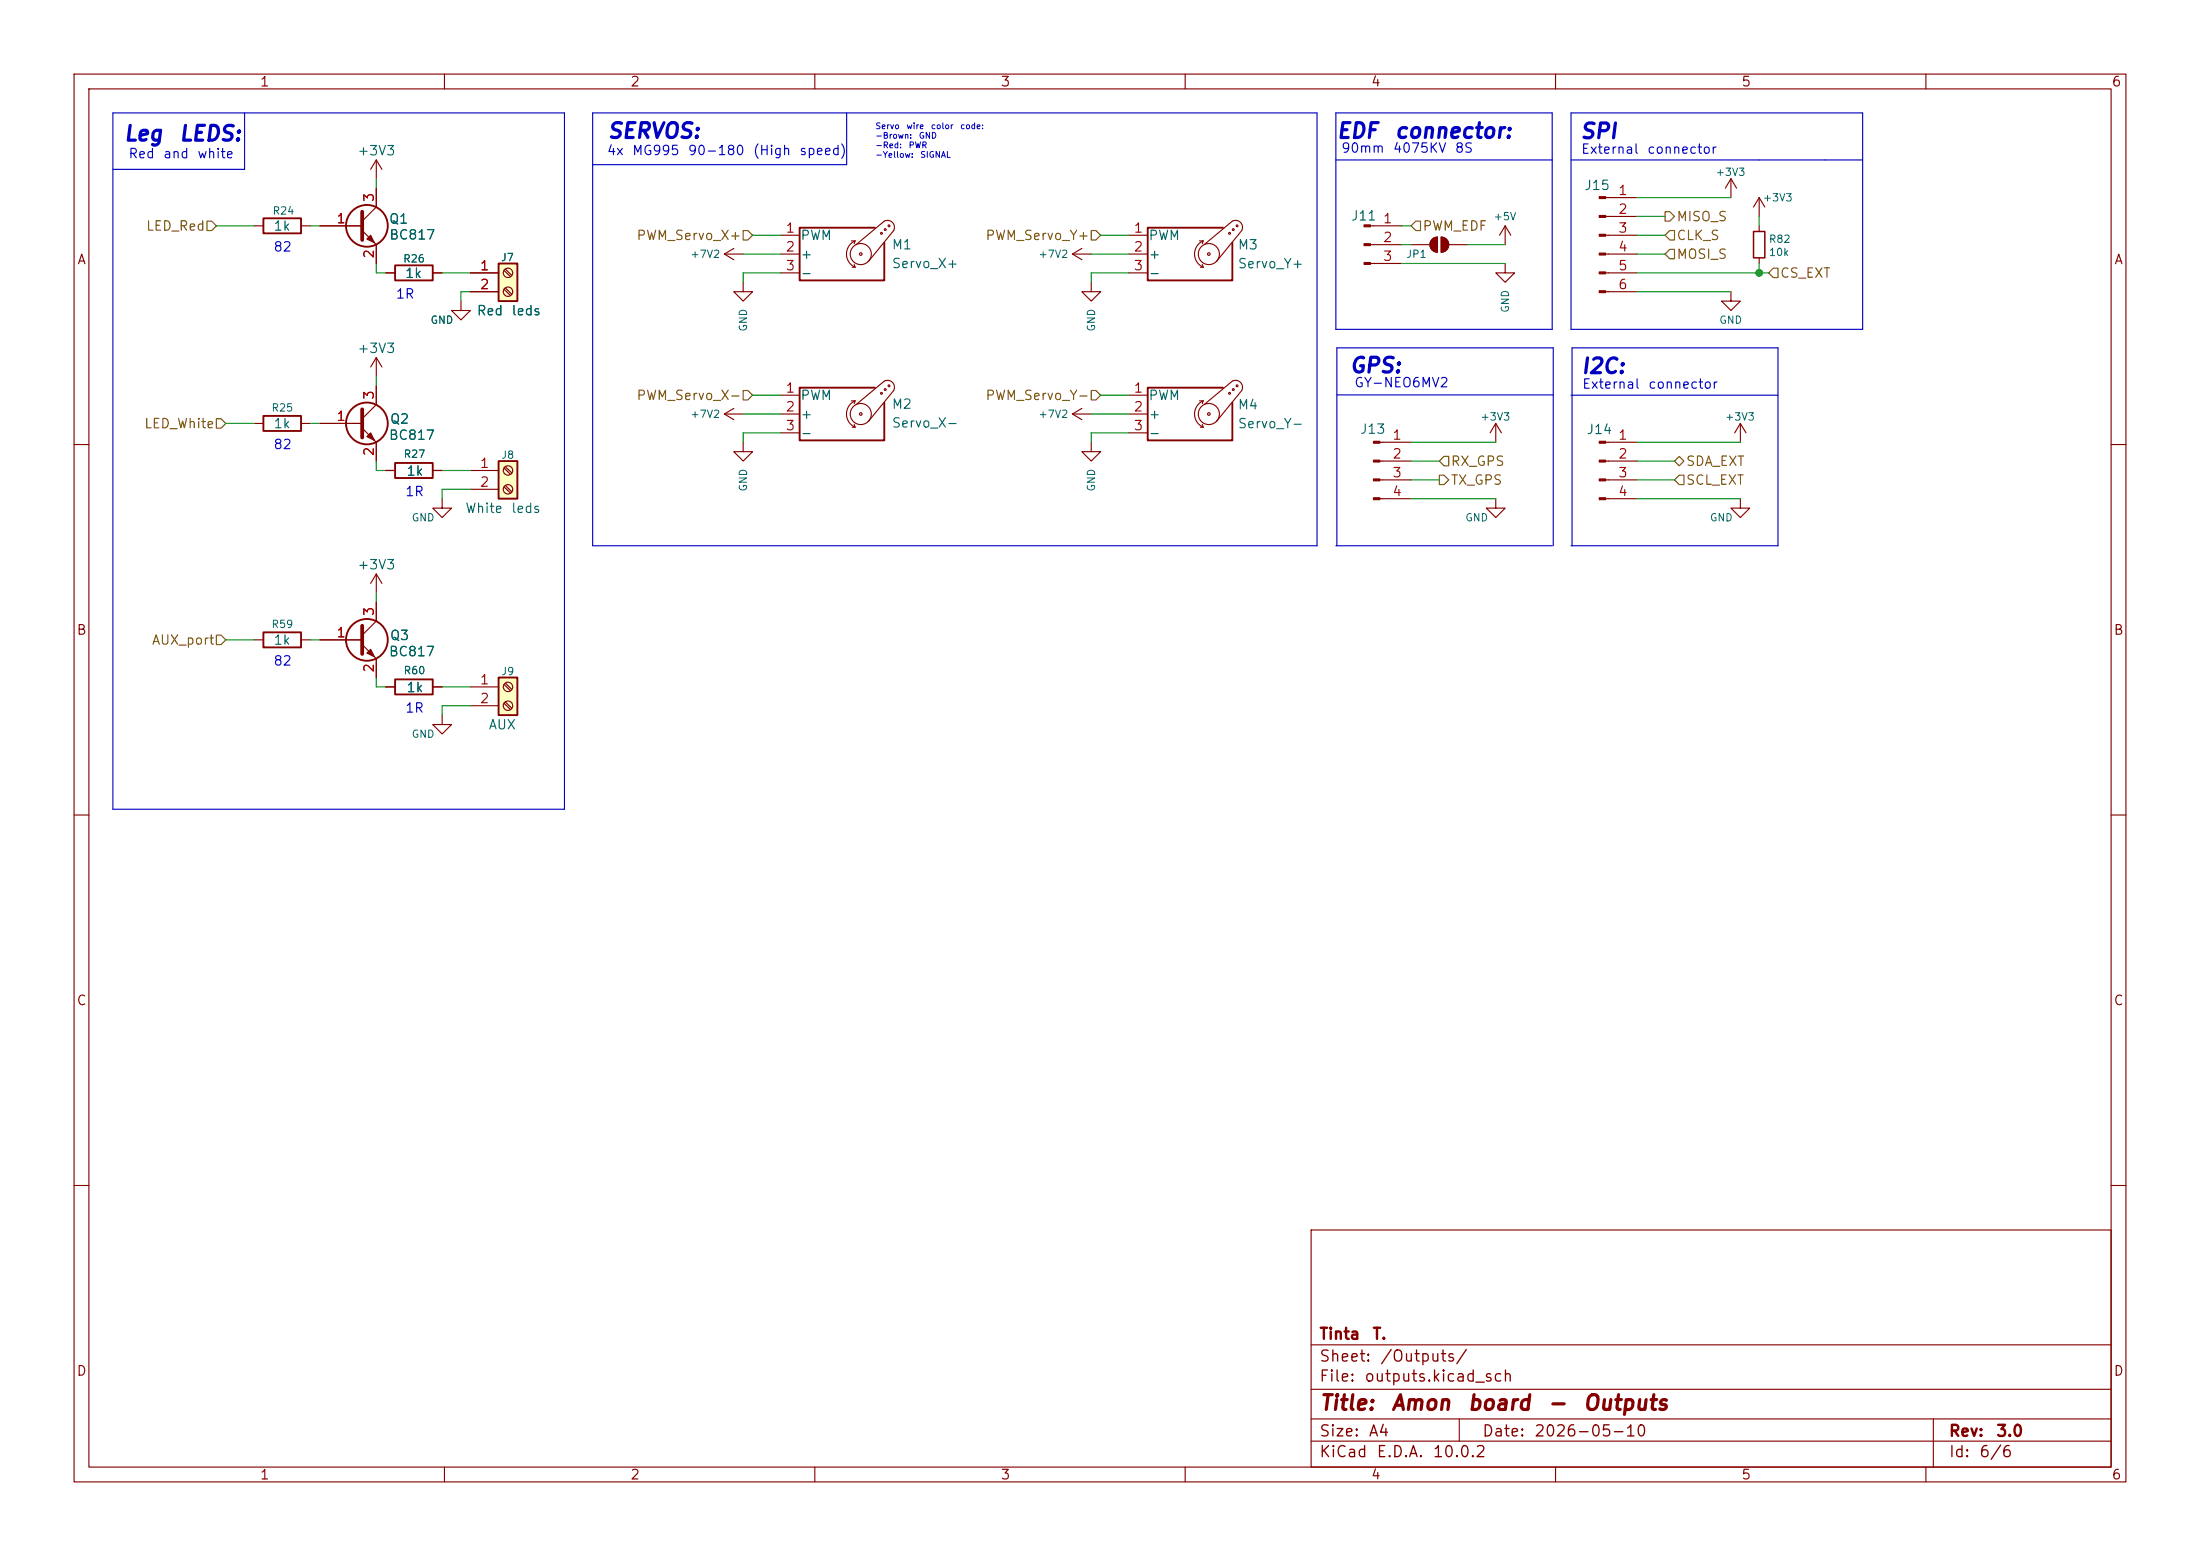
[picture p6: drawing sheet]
<svg xmlns="http://www.w3.org/2000/svg" width="297mm" height="210mm" viewBox="0 0 297 210" stroke-linecap="round" stroke-linejoin="round" font-family="sans-serif">
<g fill="none" stroke="#840000" stroke-width=".15">
<path d="M10 10h277v190h-277zM12 12h273v186h-273zM60 10v2M110 10v2M160 10v2M210 10v2M260 10v2M34.3 30.5h1.3M40.6 30.5h1.3M52.1 36.8h1.2M58.4 36.8h1.3M190.5 33h2.5"/>
<path d="M193.3 32.3l.4-.2 .4-.1v2a1.02 1.02 0 0 1-1-.6 1.02 1.02 0 0 1 .2-1.1zM194.6 32a1.02 1.02 0 0 1 1 1 1.02 1.02 0 0 1-1 1zM195.6 33h2.5M203.2 35.6v1.2h1.3l-1.3 1.3-1.3-1.3h1.3M233.7 39.4v1.2h1.2l-1.2 1.3-1.3-1.3h1.3M43.2 57.2h5.7M48.9 57.8l1.9 1.9v2.5M50.8 48.3l-.8 1.2M50.8 48.3l.8 1.2M50.8 48.3v2.5M50.8 52.1v2.5l-1.9 1.9M62.2 40.6v1.3h1.3l-1.3 1.3-1.2-1.3h1.2"/>
<path d="M186.3 59.7h4.2M201.9 57.2l-.7 1.2M201.9 57.2l.8 1.2M201.9 57.2v2.5M10 60h2M186.3 62.2h4.2M186.3 64.8h4.2M186.3 67.3h4.2M201.9 67.3v1.3h1.3l-1.3 1.3-1.2-1.3h1.2M285 60h2M52.1 92.7h1.2M58.4 92.7h1.3"/>
<path d="M10 110h2M285 110h2M10 160h2M177 166h108v32h-108zM285 160h2M60 198v2M110 198v2M160 198v2M177 194.5h108M177 191.5h108M177 187.5h108M177 181.5h108"/>
<path d="M197 191.5v3M210 198v2M260 198v2M261 191.5v6.5"/>
</g>
<g fill="none" stroke="#840000" stroke-width=".25">
<path d="M35.6 29.5h5v2h-5zM53.3 35.8h5.1v2h-5.1zM53.3 91.7h5.1v2h-5.1z"/>
<circle cx="49.5" cy="57.1" r="2.82"/>
</g>
<g fill="#840000" stroke="#840000" stroke-width=".15">
<path d="M193.3 32.3l.4-.2 .4-.1v2a1.02 1.02 0 0 1-1-.6 1.02 1.02 0 0 1 .2-1.1z"/>
<path d="M194.6 32a1.02 1.02 0 0 1 1 1 1.02 1.02 0 0 1-1 1z"/>
<path d="M185.4 59.6h.9v.2h-.9z"/>
<path d="M185.4 62.1h.9v.3h-.9z"/>
<path d="M185.4 64.6h.9v.3h-.9z"/>
<path d="M185.4 67.2h.9v.2h-.9z"/>
<path d="M49.5 58.9l.5-.5 .5 1z"/>
</g>
<path d="M48.9 55.2v3.9" fill="none" stroke="#840000" stroke-width=".51"/>
<path d="M67.3 91.4h2.5v5.1h-2.5z" fill="#ffffc2"/>
<path d="M35.6 56.1h5v2.1h-5zM67.3 91.4h2.5v5.1h-2.5z" fill="none" stroke="#840000" stroke-width=".25"/>
<g fill="none" stroke="#840000" stroke-width=".15">
<path d="M50.8 21.6l-.8 1.3M50.8 21.6l.8 1.3M50.8 21.6v2.5M34.3 57.2h1.3M40.6 57.2h1.3M216.8 59.7h4.2M216.8 62.2h4.2M216.8 64.8h4.2M216.8 67.3h4.2M63.5 92.7h3.8M63.5 95.3h3.8M68 92.4l.9 .8"/>
<path d="M68 94.9l.9 .9M68.2 92.2l.9 .8M68.2 94.7l.9 .9"/>
<circle cx="68.6" cy="95.2" r=".63"/>
<circle cx="68.6" cy="92.7" r=".63"/>
</g>
<g fill="#840000" stroke="#840000" stroke-width=".15">
<path d="M215.9 59.6h.9v.2h-.9z"/>
<path d="M215.9 62.1h.9v.3h-.9z"/>
<path d="M215.9 64.6h.9v.3h-.9z"/>
<path d="M215.9 67.2h.9v.2h-.9z"/>
</g>
<path d="M67.3 35.6h2.5v5h-2.5z" fill="#ffffc2"/>
<g fill="none" stroke="#840000" stroke-width=".25">
<path d="M67.3 35.6h2.5v5h-2.5zM165.1 30.7h-10.2v7.1h11.5v-5"/>
<circle cx="49.5" cy="30.5" r="2.82"/>
</g>
<g fill="none" stroke="#840000" stroke-width=".15">
<path d="M43.2 30.5h5.7M48.9 31.1l1.9 1.9v2.6M50.8 25.4v2.5l-1.9 1.9M63.5 36.8h3.8M63.5 39.4h3.8M68 36.5l.9 .8M68 39l.9 .9M68.2 36.3l.9 .9M68.2 38.9l.9 .8M152.4 36.8h2.5M152.4 31.8h2.5M152.4 34.3h2.5"/>
<path d="M161.9 32.5h.5M162.1 36.1h.3M162.3 35.7l.1 .4M162.4 32.5a1.94 1.94 0 0 0-1.1 1.8 1.94 1.94 0 0 0 1.1 1.8M162.4 32.5l-.1 .4M162.6 33l3.8-3.2a.94 .94 0 0 1 1.1 .2 .94 .94 0 0 1 .1 1.1l-3.4 4.2M203.2 30.5l-.8 1.3M203.2 30.5l.8 1.3M203.2 30.5v2.5M234.9 57.2l-.7 1.2M234.9 57.2l.8 1.2M234.9 57.2v2.5"/>
<path d="M59.7 67.3v1.3h1.3l-1.3 1.3-1.3-1.3h1.3M234.9 67.3v1.3h1.3l-1.3 1.3-1.2-1.3h1.2"/>
<circle cx="68.6" cy="39.4" r=".63"/>
<circle cx="68.6" cy="36.8" r=".63"/>
<circle cx="163.2" cy="34.3" r=".18"/>
<circle cx="163.2" cy="34.3" r="1.42"/>
<circle cx="166" cy="31.5" r=".13"/>
<circle cx="166.5" cy="31" r=".13"/>
<circle cx="167" cy="30.5" r=".13"/>
</g>
<path d="M48.9 28.6v3.8" fill="none" stroke="#840000" stroke-width=".51"/>
<path d="M49.5 32.3l.5-.5 .5 1z" fill="#840000" stroke="#840000" stroke-width=".15"/>
<path d="M67.3 62.2h2.5v5.1h-2.5z" fill="#ffffc2"/>
<g fill="none" stroke="#840000" stroke-width=".25">
<path d="M118.1 30.7h-10.2v7.1h11.5v-5M118.1 52.3h-10.2v7.1h11.5v-5M165.1 52.3h-10.2v7.1h11.5v-5M53.3 62.5h5.1v2h-5.1zM67.3 62.2h2.5v5.1h-2.5zM35.6 85.3h5v2.1h-5z"/>
<circle cx="49.5" cy="86.4" r="2.82"/>
</g>
<g fill="none" stroke="#840000" stroke-width=".15">
<path d="M43.2 30.5h5.7M50.8 25.4v2.5M50.8 33v2.6M52.1 36.8h1.2M58.4 36.8h1.3M63.5 36.8h3.8M63.5 39.4h3.8M97.8 34.3h2.5M97.8 34.3l1.3 .8M99.1 33.5l-1.3 .8M100.3 38.1v1.3h1.3l-1.3 1.2-1.2-1.2h1.2M105.4 31.8h2.5"/>
<path d="M105.4 34.3h2.5M105.4 36.8h2.5M114.9 32.5h.5M115.1 36.1h.3M115.3 35.7l.1 .4M115.4 32.5a1.94 1.94 0 0 0-1.1 1.8 1.94 1.94 0 0 0 1.1 1.8M115.4 32.5l-.1 .4M115.6 33l3.8-3.2a.94 .94 0 0 1 1.1 .2 .94 .94 0 0 1 .1 1.1l-3.4 4.2M144.8 34.3h2.5M144.8 34.3l1.2 .8M146 33.5l-1.2 .8M147.3 38.1v1.3h1.3l-1.3 1.2-1.3-1.2h1.3"/>
<path d="M185 30.5h4.2M185 33h4.2M185 35.6h4.2M216.8 26.7h4.2M216.8 29.2h4.2M216.8 31.8h4.2M216.8 34.3h4.2M216.8 36.8h4.2M216.8 39.4h4.2M233.7 24.1l-.8 1.3M233.7 24.1l.7 1.3M233.7 24.1v2.6"/>
<path d="M237.5 26.7v2.5M237.5 30.5v.7M237.5 34.8v.8M237.5 26.7l-.8 1.2M237.5 26.7l.8 1.2M43.2 57.2h5.7M50.8 52.1v2.5M50.8 59.7v2.5M97.8 55.9h2.5M97.8 55.9l1.3 .7M99.1 55.1l-1.3 .8M100.3 59.7v1.3h1.3l-1.3 1.2-1.2-1.2h1.2"/>
<path d="M105.4 55.9h2.5M105.4 53.3h2.5M105.4 58.4h2.5M114.9 54.1h.5M115.1 57.7h.3M115.3 57.3l.1 .4M115.4 54.1a1.94 1.94 0 0 0-1.1 1.8 1.94 1.94 0 0 0 1.1 1.8M115.4 54.1l-.1 .4M115.6 54.6l3.8-3.2a.94 .94 0 0 1 1.1 .2 .94 .94 0 0 1 .1 1.1l-3.4 4.2M144.8 55.9l1.2 .7M144.8 55.9h2.5M146 55.1l-1.2 .8"/>
<path d="M147.3 59.7v1.3h1.3l-1.3 1.2-1.3-1.2h1.3M152.4 55.9h2.5M152.4 53.3h2.5M152.4 58.4h2.5M161.9 54.1h.5M162.1 57.7h.3M162.3 57.3l.1 .4M162.4 54.1a1.94 1.94 0 0 0-1.1 1.8 1.94 1.94 0 0 0 1.1 1.8M162.4 54.1l-.1 .4M162.6 54.6l3.8-3.2a.94 .94 0 0 1 1.1 .2 .94 .94 0 0 1 .1 1.1l-3.4 4.2M50.8 77.5l-.8 1.2M50.8 77.5l.8 1.2"/>
<path d="M50.8 77.5v2.5M52.1 63.5h1.2M58.4 63.5h1.3M63.5 63.5h3.8M63.5 66h3.8M68 63.2l.9 .8M68 65.7l.9 .8M68.2 63l.9 .8M68.2 65.5l.9 .9M34.3 86.4h1.3M40.6 86.4h1.3M43.2 86.4h5.7"/>
<path d="M48.9 87l1.9 1.9v2.5M50.8 81.3v2.5l-1.9 1.9M52.1 92.7h1.2M58.4 92.7h1.3M59.7 96.5v1.3h1.3l-1.3 1.3-1.3-1.3h1.3"/>
<circle cx="116.2" cy="34.3" r=".18"/>
<circle cx="116.2" cy="34.3" r="1.42"/>
<circle cx="119" cy="31.5" r=".13"/>
<circle cx="119.5" cy="31" r=".13"/>
<circle cx="120" cy="30.5" r=".13"/>
<circle cx="116.2" cy="55.9" r=".18"/>
<circle cx="116.2" cy="55.9" r="1.42"/>
<circle cx="119" cy="53.1" r=".13"/>
<circle cx="119.5" cy="52.6" r=".13"/>
<circle cx="120" cy="52.1" r=".13"/>
<circle cx="163.2" cy="55.9" r=".18"/>
<circle cx="163.2" cy="55.9" r="1.42"/>
<circle cx="166" cy="53.1" r=".13"/>
<circle cx="166.5" cy="52.6" r=".13"/>
<circle cx="167" cy="52.1" r=".13"/>
<circle cx="68.6" cy="66" r=".63"/>
<circle cx="68.6" cy="63.5" r=".63"/>
</g>
<path d="M48.9 84.5v3.8" fill="none" stroke="#840000" stroke-width=".51"/>
<g fill="#840000" stroke="#840000" stroke-width=".15">
<path d="M49.5 88.1l.5-.5 .5 1z"/>
<path d="M215.9 26.5h.9v.3h-.9z"/>
<path d="M215.9 29.1h.9v.2h-.9z"/>
<path d="M215.9 31.6h.9v.3h-.9z"/>
<path d="M215.9 34.2h.9v.2h-.9z"/>
<path d="M215.9 36.7h.9v.3h-.9z"/>
<path d="M215.9 39.2h.9v.3h-.9z"/>
<path d="M184.1 30.4h.9v.2h-.9z"/>
<path d="M184.1 32.9h.9v.2h-.9z"/>
<path d="M184.1 35.4h.9v.3h-.9z"/>
</g>
<path d="M236.7 31.2h1.6v3.6h-1.6z" fill="none" stroke="#840000" stroke-width=".2"/>
<g fill="none" stroke="#725600" stroke-width=".15">
<path d="M27.9 29.8h.7l.6 .7-.6 .6h-.7zM100.3 31.1h.7l.6 .7-.6 .6h-.7zM147.3 31.1h.7l.6 .7-.6 .6h-.7zM191.1 29.8h.7v1.3h-.7l-.6-.6zM224.8 28.6h.6l.7 .6-.7 .6h-.6zM225.4 31.1h.7v1.3h-.7l-.6-.6zM225.4 33.7h.7v1.2h-.7l-.6-.6zM239.4 36.2h.6v1.3h-.6l-.6-.7zM29.2 56.5h.6l.7 .7-.7 .6h-.6zM100.3 52.7h.7l.6 .6-.6 .7h-.7zM147.3 52.7h.7l.6 .6-.6 .7h-.7zM194.3 64.1h.6l.7 .7-.7 .6h-.6z"/>
<path d="M194.9 61.6h.7v1.3h-.7l-.6-.7zM226.1 62.2l.6-.6 .6 .6-.6 .7zM226.7 64.1h.6v1.3h-.6l-.6-.6zM29.2 85.7h.6l.7 .7-.7 .6h-.6z"/>
</g>
<g fill="none" stroke="#0000c2" stroke-width=".15">
<path d="M15.2 15.2h61v94h-61zM33 15.2v7.7h-17.8M80 15.2h97.8v58.5h-97.8zM114.3 15.2v7h-34.3M180.3 15.2h29.2v29.3h-29.2zM212.1 15.2h39.4v29.3h-39.4zM180.3 21.6h29.2M212.1 21.6h39.4M180.5 53.3h29.2M212.1 53.3h27.9M180.3 73.7h29.2M180.5 73.7v-26.8h29.2v26.8"/>
<path d="M212.1 73.7h27.9v-26.8h-27.8v26.8"/>
</g>
<g fill="none" stroke="#009600" stroke-width=".15">
<path d="M29.2 30.5h5.1M41.9 30.5h1.3M50.8 35.6v1.2h1.3M50.8 24.1v1.3M59.7 36.8h3.8M63.5 39.4h-1.3v1.2M100.3 34.3h5.1M101.6 31.8h3.8M105.4 36.8h-5.1v1.3M147.3 34.3h5.1M148.6 31.8h3.8M152.4 36.8h-5.1v1.3"/>
<path d="M189.2 30.5h1.3M189.2 35.6h14M189.2 33h1.3M198.1 33h5.1M221 36.8h17.8M221 39.4h12.7M221 26.7h12.7M221 31.8h3.8M221 29.2h3.8M221 34.3h3.8M237.5 29.2v1.3M237.5 35.6v1.2"/>
<path d="M30.5 57.2h3.8M41.9 57.2h1.3M50.8 50.8v1.3M100.3 55.9h5.1M101.6 53.3h3.8M105.4 58.4h-5.1v1.3M147.3 55.9h5.1M148.6 53.3h3.8M152.4 58.4h-5.1v1.3M190.5 59.7h11.4M221 59.7h13.9M50.8 62.2v1.3h1.3"/>
<path d="M59.7 63.5h3.8M63.5 66h-3.8v1.3M190.5 62.2h3.8M190.5 67.3h11.4M190.5 64.8h3.8M221 62.2h5.1M221 67.3h13.9M221 64.8h5.1M30.5 86.4h3.8M41.9 86.4h1.3M50.8 91.4v1.3h1.3M50.8 80v1.3"/>
<path d="M59.7 92.7h3.8M63.5 95.3h-3.8v1.2"/>
</g>
<circle cx="237.5" cy="36.8" r=".46" fill="#009600" stroke="#009600" stroke-width=".14"/>
<g font-size="2" fill="#0000c2">
<text x="16.6" y="19.5">Leg</text>
<text x="24" y="19.5">LEDS:</text>
<text x="81.9" y="19.2">SERVOS:</text>
<text x="180.3" y="19.2">EDF</text>
<text x="188.1" y="19.2">connector:</text>
<text x="213.2" y="19.2">SPI</text>
<text x="182.1" y="50.8">GPS:</text>
<text x="213.3" y="50.9">I2C:</text>
</g>
<g font-size="2" fill="#840000">
<text x="178" y="190.8">Title:</text>
<text x="187.7" y="190.8">Amon</text>
<text x="198" y="190.8">board</text>
<text x="208.8" y="190.8">-</text>
<text x="213.6" y="190.8">Outputs</text>
</g>
<g font-size="1.5" fill="#840000">
<text x="178" y="184.2">Sheet:</text>
<text x="178" y="181.2">Tinta</text>
<text x="185.2" y="181.2">T.</text>
<text x="186.2" y="184.2">/Outputs/</text>
<text x="178" y="186.9">File:</text>
<text x="184.1" y="186.9">outputs.kicad_sch</text>
<text x="178" y="197.1">KiCad</text>
<text x="178" y="194.3">Size:</text>
<text x="184.7" y="194.3">A4</text>
<text x="185.7" y="197.1">E.D.A.</text>
<text x="193.3" y="197.1">10.0.2</text>
<text x="200" y="194.3">Date:</text>
<text x="207" y="194.3">2026-05-10</text>
<text x="263" y="194.3">Rev:</text>
<text x="263" y="197.1">Id:</text>
<text x="267.1" y="197.1">6/6</text>
<text x="269.4" y="194.3">3.0</text>
</g>
<g font-size="1.3" fill="#840000">
<text x="35" y="12">1</text>
<text x="85" y="12">2</text>
<text x="135" y="12">3</text>
<text x="185" y="12">4</text>
<text x="235" y="12">5</text>
<text x="285" y="12">6</text>
<text x="10.3" y="36">A</text>
<text x="285.3" y="36">A</text>
<text x="10.3" y="86">B</text>
<text x="285.3" y="86">B</text>
<text x="10.3" y="136">C</text>
<text x="285.3" y="136">C</text>
<text x="10.3" y="186">D</text>
<text x="285.3" y="186">D</text>
<text x="35" y="200">1</text>
<text x="85" y="200">2</text>
<text x="135" y="200">3</text>
<text x="185" y="200">4</text>
<text x="235" y="200">5</text>
<text x="285" y="200">6</text>
</g>
<g font-size="1.3" fill="#0000c2">
<text x="17.2" y="21.7">Red</text>
<text x="21.9" y="21.7">and</text>
<text x="26.5" y="21.7">white</text>
<text x="81.8" y="21.3">4x</text>
<text x="85.2" y="21.3">MG995</text>
<text x="92.8" y="21.3">90-180</text>
<text x="101.6" y="21.3">(High</text>
<text x="107.8" y="21.3">speed)</text>
<text x="181" y="20.9">90mm</text>
<text x="188" y="20.9">4075KV</text>
<text x="196.3" y="20.9">8S</text>
<text x="213.4" y="21.1">External</text>
<text x="222.3" y="21.1">connector</text>
<text x="36.8" y="34.3">82</text>
<text x="53.3" y="40.6">1R</text>
<text x="182.7" y="52.6">GY-NEO6MV2</text>
<text x="213.5" y="52.8">External</text>
<text x="222.4" y="52.8">connector</text>
<text x="36.8" y="60.9">82</text>
<text x="54.6" y="67.3">1R</text>
<text x="36.8" y="90.1">82</text>
<text x="54.6" y="96.5">1R</text>
</g>
<g font-size="1.3" fill="#006464">
<text x="48.2" y="21.3">+3V3</text>
<text x="213.8" y="26">J15</text>
<text x="36.8" y="31.5">1k</text>
<text x="52.4" y="30.5">Q1</text>
<text x="52.5" y="32.6">BC817</text>
<text x="108" y="32.7">PWM</text>
<text x="108" y="35.3">+</text>
<text x="120.3" y="34">M1</text>
<text x="155" y="32.7">PWM</text>
<text x="155" y="35.3">+</text>
<text x="167" y="34">M3</text>
<text x="182.3" y="30.1">J11</text>
<text x="54.6" y="37.8">1k</text>
<text x="108" y="37.8">-</text>
<text x="120.3" y="36.5">Servo_X+</text>
<text x="155" y="37.8">-</text>
<text x="167" y="36.5">Servo_Y+</text>
<text x="48.2" y="48">+3V3</text>
<text x="64.3" y="42.9">Red</text>
<text x="69" y="42.9">leds</text>
<text x="36.8" y="58.1">1k</text>
<text x="52.4" y="59.7">BC817</text>
<text x="52.6" y="57.5">Q2</text>
<text x="108" y="54.3">PWM</text>
<text x="108" y="56.9">+</text>
<text x="108" y="59.4">-</text>
<text x="120.3" y="55.5">M2</text>
<text x="120.3" y="58">Servo_X-</text>
<text x="155" y="54.3">PWM</text>
<text x="155" y="56.9">+</text>
<text x="155" y="59.4">-</text>
<text x="167" y="55.6">M4</text>
<text x="167" y="58.1">Servo_Y-</text>
<text x="183.5" y="58.9">J13</text>
<text x="214.1" y="58.9">J14</text>
<text x="54.8" y="64.5">1k</text>
<text x="62.7" y="69.6">White</text>
<text x="68.9" y="69.6">leds</text>
<text x="48.2" y="77.2">+3V3</text>
<text x="36.8" y="87.3">1k</text>
<text x="52.4" y="88.9">BC817</text>
<text x="52.6" y="86.7">Q3</text>
<text x="54.8" y="93.7">1k</text>
<text x="65.9" y="98.8">AUX</text>
</g>
<g font-size="1.3" fill="#a90000">
<text x="50.8" y="27.4" transform="rotate(-90 50.8 27.4)">3</text>
<text x="218.4" y="26.6">1</text>
<text x="218.4" y="29.2">2</text>
<text x="45.3" y="30.5">1</text>
<text x="50.8" y="35" transform="rotate(-90 50.8 35)">2</text>
<text x="106" y="31.7">1</text>
<text x="106" y="34.3">2</text>
<text x="153" y="31.7">1</text>
<text x="153" y="34.3">2</text>
<text x="186.6" y="30.5">1</text>
<text x="186.6" y="33">2</text>
<text x="186.6" y="35.5">3</text>
<text x="218.4" y="31.7">3</text>
<text x="218.4" y="34.3">4</text>
<text x="64.7" y="36.8">1</text>
<text x="64.7" y="39.3">2</text>
<text x="106" y="36.8">3</text>
<text x="153" y="36.8">3</text>
<text x="218.4" y="36.8">5</text>
<text x="218.4" y="39.3">6</text>
<text x="106" y="53.3">1</text>
<text x="153" y="53.3">1</text>
<text x="45.3" y="57.1">1</text>
<text x="50.8" y="54" transform="rotate(-90 50.8 54)">3</text>
<text x="106" y="55.9">2</text>
<text x="106" y="58.4">3</text>
<text x="153" y="55.9">2</text>
<text x="153" y="58.4">3</text>
<text x="187.9" y="59.7">1</text>
<text x="218.4" y="59.7">1</text>
<text x="50.8" y="61.7" transform="rotate(-90 50.8 61.7)">2</text>
<text x="64.7" y="63.5">1</text>
<text x="187.9" y="62.2">2</text>
<text x="187.9" y="64.7">3</text>
<text x="218.4" y="62.2">2</text>
<text x="218.4" y="64.7">3</text>
<text x="64.7" y="66">2</text>
<text x="187.9" y="67.3">4</text>
<text x="218.4" y="67.3">4</text>
<text x="50.8" y="83.3" transform="rotate(-90 50.8 83.3)">3</text>
<text x="45.3" y="86.3">1</text>
<text x="50.8" y="90.9" transform="rotate(-90 50.8 90.9)">2</text>
<text x="64.7" y="92.7">1</text>
<text x="64.7" y="95.2">2</text>
</g>
<g font-size="1.3" fill="#725600">
<text x="19.6" y="31.5">LED_Red</text>
<text x="85.8" y="32.7">PWM_Servo_X+</text>
<text x="133" y="32.7">PWM_Servo_Y+</text>
<text x="192" y="31.5">PWM_EDF</text>
<text x="226.3" y="30.2">MISO_S</text>
<text x="226.3" y="32.7">CLK_S</text>
<text x="226.3" y="35.3">MOSI_S</text>
<text x="240.2" y="37.8">CS_EXT</text>
<text x="19.4" y="58.1">LED_White</text>
<text x="85.8" y="54.3">PWM_Servo_X-</text>
<text x="133" y="54.3">PWM_Servo_Y-</text>
<text x="195.8" y="65.7">TX_GPS</text>
<text x="195.8" y="63.2">RX_GPS</text>
<text x="227.5" y="63.2">SDA_EXT</text>
<text x="227.5" y="65.7">SCL_EXT</text>
<text x="20.4" y="87.3">AUX_port</text>
</g>
<g font-size="1" fill="#006464">
<text x="231.5" y="24">+3V3</text>
<text x="36.7" y="29.2">R24</text>
<text x="201.5" y="30">+5V</text>
<text x="237.9" y="27.4">+3V3</text>
<text x="54.3" y="35.7">R26</text>
<text x="67.5" y="35.5">J7</text>
<text x="93.1" y="35.1">+7V2</text>
<text x="140.1" y="35.1">+7V2</text>
<text x="189.8" y="35.1">JP1</text>
<text x="238.7" y="34.8">10k</text>
<text x="238.7" y="33">R82</text>
<text x="58" y="43.9">GND</text>
<text x="101.1" y="44.8" transform="rotate(-90 101.1 44.8)">GND</text>
<text x="148.1" y="44.8" transform="rotate(-90 148.1 44.8)">GND</text>
<text x="204" y="42.3" transform="rotate(-90 204 42.3)">GND</text>
<text x="232" y="43.9">GND</text>
<text x="36.6" y="55.8">R25</text>
<text x="93.1" y="56.6">+7V2</text>
<text x="140.1" y="56.6">+7V2</text>
<text x="199.8" y="57">+3V3</text>
<text x="232.8" y="57">+3V3</text>
<text x="54.4" y="62">R27</text>
<text x="67.6" y="62.2">J8</text>
<text x="55.5" y="70.6">GND</text>
<text x="101.1" y="66.4" transform="rotate(-90 101.1 66.4)">GND</text>
<text x="148.1" y="66.4" transform="rotate(-90 148.1 66.4)">GND</text>
<text x="197.7" y="70.6">GND</text>
<text x="230.8" y="70.6">GND</text>
<text x="36.6" y="85">R59</text>
<text x="54.4" y="91.2">R60</text>
<text x="67.6" y="91.4">J9</text>
<text x="55.5" y="99.8">GND</text>
</g>
<g font-size=".8" fill="#0000c2">
<text x="118.1" y="17.6">Servo</text>
<text x="122.3" y="17.6">wire</text>
<text x="125.6" y="17.6">color</text>
<text x="129.6" y="17.6">code:</text>
<text x="118.1" y="18.9">-Brown:</text>
<text x="118.1" y="20.2">-Red:</text>
<text x="118.1" y="21.5">-Yellow:</text>
<text x="122.6" y="20.2">PWR</text>
<text x="124" y="18.9">GND</text>
<text x="124.2" y="21.5">SIGNAL</text>
</g>
</svg>
